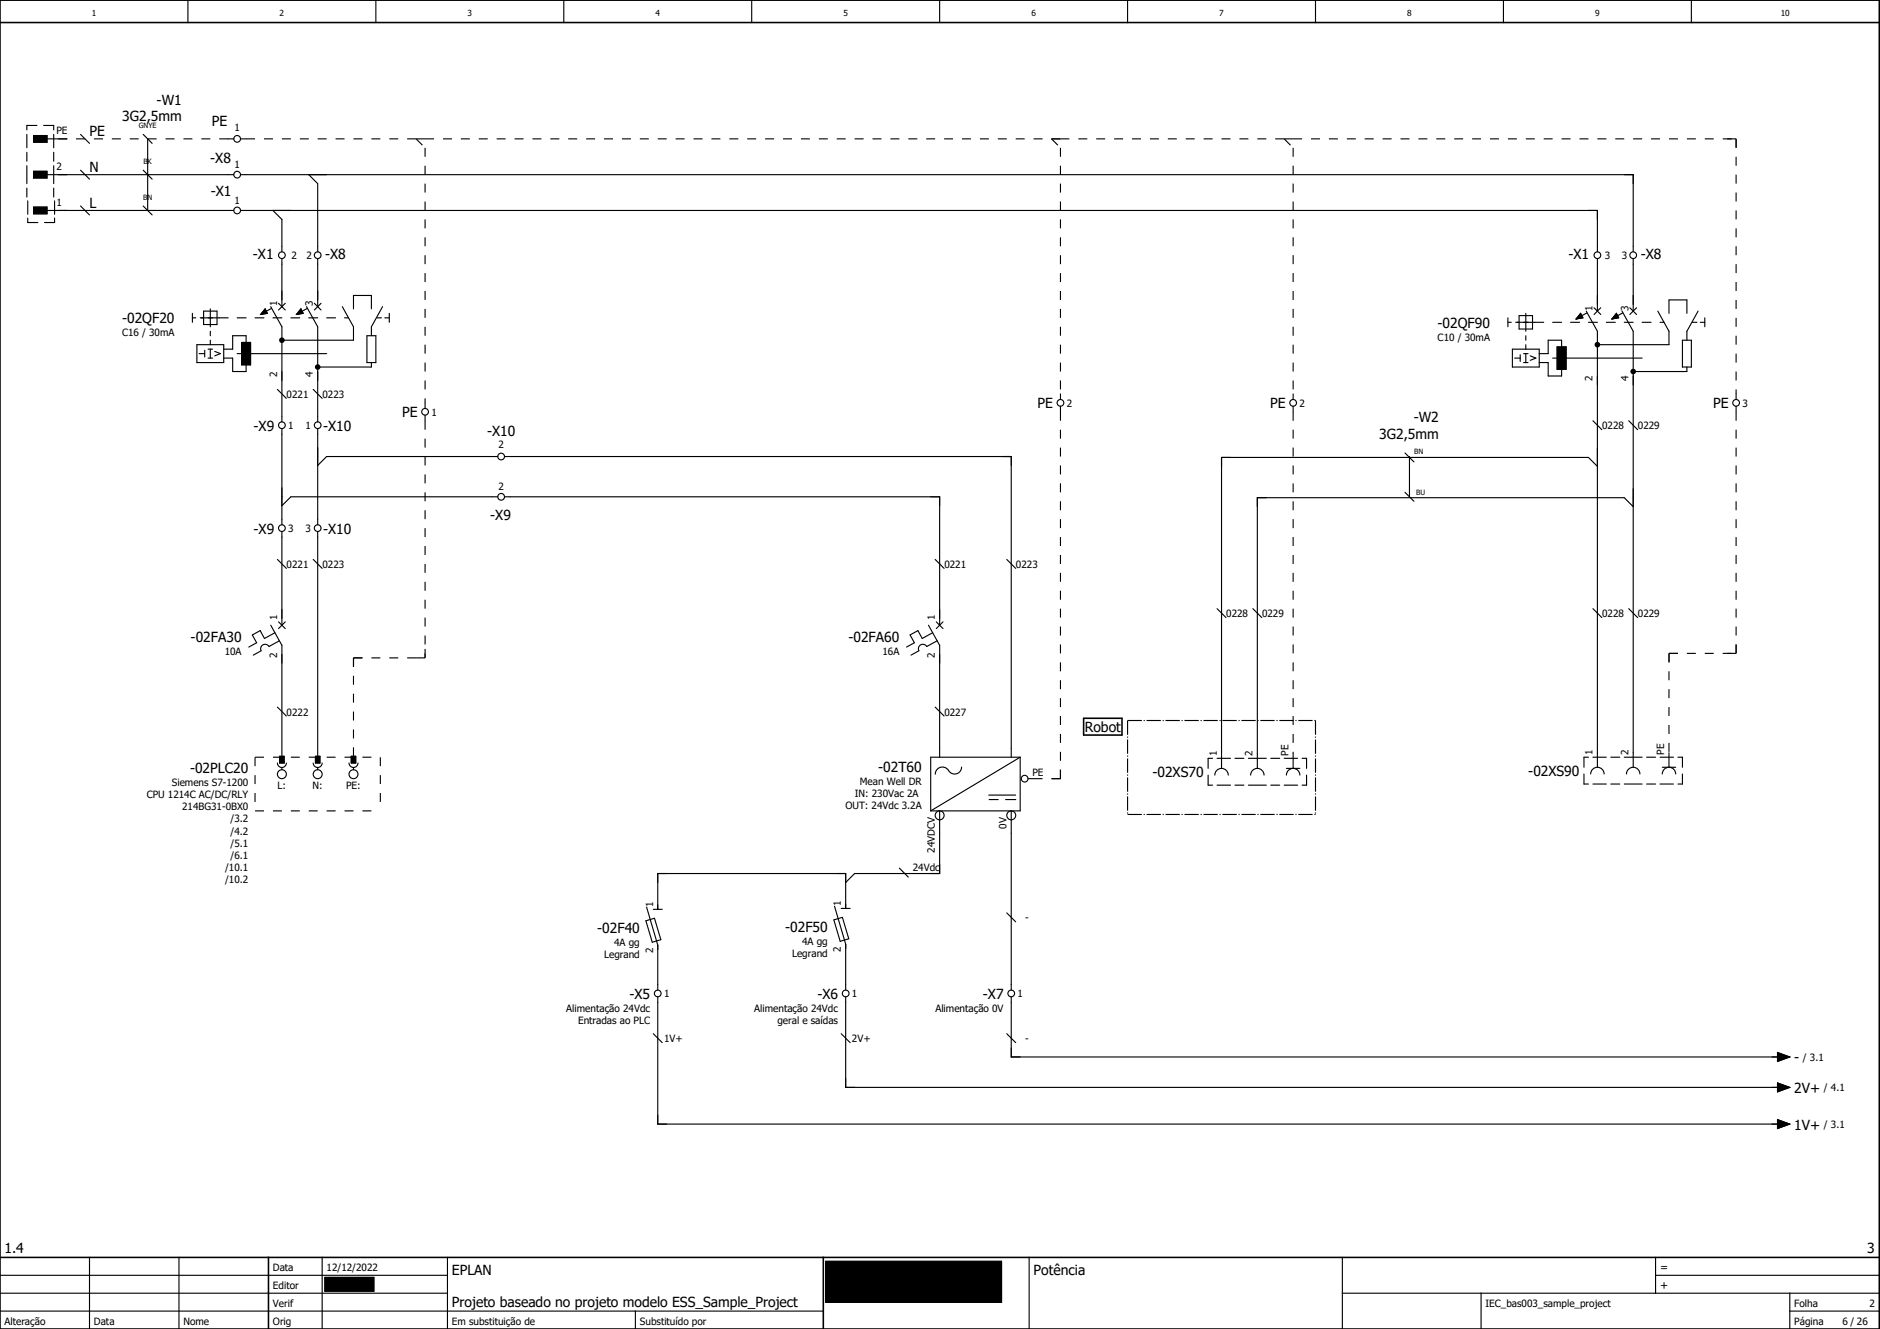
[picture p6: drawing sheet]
<svg xmlns="http://www.w3.org/2000/svg" width="420mm" height="297mm" viewBox="0 0 420 297" stroke-linecap="round" stroke-linejoin="round" font-family="sans-serif">
<g fill="none" stroke="#000" stroke-width=".25">
<path d="M42 0v5M84 0v5M126 0v5M168 0v5M210 0v5M252 0v5M294 0v5M336 0v5M378 0v5M6 30v3M6 34v2M6 37v4"/>
<path d="M7.5 30.3h3v1.5h-3zM7.5 38.3h3v1.5h-3zM8.2 28h-2.2v1M9.8 28h2.2v1M10.5 39h41.7M10.5 31h4.5M12 30v3M12 34v2M12 37v4M18 38l2 2M18 30l2 2M32 38l2 2"/>
<path d="M32 30l2 2M33 31v16M51 31h1.2M53.7 39h311.3v17.3M53.7 31h1.3M69 39l2 2v15.3M6 42v2M6.2 44.9v3M6.2 48.7v1h2.3M7.5 46.3h3v1.5h-3zM10.5 47h41.7M12 42v2"/>
<path d="M12.2 44.9v3M12.2 48.7v1h-2.3M18 46l2 2M32 46l2 2M53.7 47h303.3v9.3M61 47l2 2v7.3M63 57.8v10.7M71 57.8v10.7M357 57.8v11.7M365 57.8v11.7M43 71h.8M43 70v2"/>
<path d="M44 77h6v4h-6zM44.5 79h1.2M44.7 71h6.3M45.5 69.5h3v3h-3zM45.7 78.3v1.5M46.5 78h1M47 69v4M47 74v1M47 76v1M47 78v2M48 78.5l1.2 .5-1.2 .5M53 71h2"/>
<path d="M53 79h20M54 76.5h2v5h-2zM55 76.5v-1.5h-3v3h-2M57 71h2M58.2 70.3h.1M59.3 69l.4 1-1.5 .3zM60.5 68.5l2.5 4.5v21.3M60.6 68.9l-1.1 .7M61 71h2M62.3 67.8l1.5 1.5M63.8 67.8l-1.5 1.5M65 71h2"/>
<path d="M66.2 70.3h.1M67.3 69l.4 1-1.5 .3zM68.5 68.5l2.5 4.5v21.3M68.6 68.9l-1.1 .7M69 71h2M70.3 67.8l1.5 1.5M71.8 67.8l-1.5 1.5M73 71h2M76.5 68.5l2.5 4.5v3h-16M77 71h.9M79 69v-3h4v3M82 75h2v6h-2z"/>
<path d="M84.3 71h1M85.5 68.5l-2.5 4.5v2M86 71h1M87 70v2M337 72h.8M337 71v2M338 78h6v4h-6zM338.7 72h6.3M339.5 70.5h3v3h-3zM339.8 79.3v1.5M340.5 79h1M341 70v4"/>
<path d="M341 75v1M341 77v1M341 79v2M342 79.5l1.2 .5-1.2 .5M347 72h2M348 77.5h2v5h-2zM349 77.5v-1.5h-3v3h-2M351 72h2M352.3 71.3h.1M353.3 70l.5 1-1.5 .3zM354.5 69.5l2.5 4.5v97.5M354.6 69.9l-1.1 .7"/>
<path d="M355 72h2M356.2 68.8l1.5 1.5M357.7 68.8l-1.5 1.5M359 72h2M360.2 71.3h.1M361.3 70l.4 1-1.5 .3zM362.5 69.5l2.5 4.5v97.5M362.6 69.9l-1.1 .7M363 72h2M364.3 68.8l1.4 1.5M365.7 68.8l-1.4 1.5M367 72h2"/>
<path d="M370.5 69.5l2.5 4.5v3h-16M371 72h.9M373 70v-3h4v3M376 76h2v6h-2zM378.2 72h1.1M379.5 69.5l-2.5 4.5v2M380 72h1M381 71v2M46.5 80h1M50 80h2v3h3v-1.5M62 87l2 2M63 95.8v21.5"/>
<path d="M70 87l2 2M71 95.8v21.5M83 81v1h-12M95 90v1.3M95 92.8v1.2M237 88v1.3M237 90.8v1.2M289 88v1.3M289 90.8v1.2M338.5 80h1.3M340.5 81h1M344 81h2v3h3v-1.5"/>
<path d="M347 80h20M356 94l2 2M364 94l2 2M377 82v1h-12M388 88v1.3M388 90.8v1.2M63 118.8v20.9M71 118.8v50.2M111.2 111h-46.2l-2 2M111.2 102h-38.2l-2 2M112.7 111h97.3v28.7M112.7 102h113.3v67.2"/>
<path d="M314 101.2l2 2M314 110l2 2M315 102v9M357 104.2l-2-2h-82v69.5M365 113.2l-2-2h-82v60.5M60.5 139.7l2.5 4.5v24.8M62 125l2 2M62.3 139l1.5 1.5M63.8 139l-1.5 1.5M70 125l2 2M207.5 139.7l2.5 4.5v25M209 125l2 2"/>
<path d="M209.3 139l1.5 1.5M210.8 139l-1.5 1.5M225 125l2 2M272 136l2 2M280 136l2 2M356 136l2 2M364 136l2 2M58.4 145.5l-1.8 .9M61.4 141.4l-2.3 1.3-1-1.8-1.7 1 1 1.8-1.8 .9M62 158l2 2M62.4 143.2l-2.3 1.3a1 1 0 0 0-1.3-.4 1 1 0 0 0-.4 1.3M205.4 145.5l-1.8 .9"/>
<path d="M208.4 141.4l-2.3 1.3-1-1.8-1.7 1 1 1.8-1.8 .9M209 158l2 2M209.4 143.2l-2.3 1.3a1 1 0 0 0-1.3-.4 1 1 0 0 0-.4 1.3M62 170.5a1 1 0 0 0 1 1 1 1 0 0 0 1-1M62.5 169h1v1.5h-1zM63 171.5v.5M70 170.5a1 1 0 0 0 1 1 1 1 0 0 0 1-1M70.5 169h1v1.5h-1zM71 171.5v.5M78 170.5a1 1 0 0 0 1 1 1 1 0 0 0 1-1M78.5 169h1v1.5h-1zM79 171.5v.5"/>
<path d="M214.9 171.5a1.62 1.62 0 0 1-1.4 1.5 1.62 1.62 0 0 1-1.8-1.1 1.6 1.6 0 0 0-1.7-.3 1.6 1.6 0 0 0-1 1.4M221 178.7h2.2M221 177.7h6M224.8 178.7h2.2M228 169.2l-20 12M228 169.2v12h-20M228 169.2h-20v12M229.8 174h1.2M270 173.2v2.3h1M271 169.5h-1v2.2M271.5 173.2a1.5 1.5 0 0 1 1.5-1.5 1.5 1.5 0 0 1 1.5 1.5M272 175.5h3"/>
<path d="M272 169.5h3M276 175.5h2M276 169.5h2M279 175.5h4M279 169.5h4M279.5 173.2a1.5 1.5 0 0 1 1.5-1.5 1.5 1.5 0 0 1 1.5 1.5M284 175.5h2M284 169.5h2M287 175.5h3M287 169.5h3M287.5 173.2a1.5 1.5 0 0 1 1.5-1.5 1.5 1.5 0 0 1 1.5 1.5M287.5 171.7h3"/>
<path d="M289 168.5v3.2M291 169.5h1v2.2M292 173.2v2.3h-1M354 173v2.2h1M355 169.2h-1v2.3M355.5 173a1.5 1.5 0 0 1 1.5-1.5 1.5 1.5 0 0 1 1.5 1.5M356 169.2h3M356 175.2h3M360 169.2h2M360 175.2h2M363 169.2h4M363 175.2h4"/>
<path d="M363.5 173a1.5 1.5 0 0 1 1.5-1.5 1.5 1.5 0 0 1 1.5 1.5M368 169.2h2M368 175.2h2M371 169.2h3M371 175.2h3M371.5 173a1.5 1.5 0 0 1 1.5-1.5 1.5 1.5 0 0 1 1.5 1.5M371.5 171.5h3M373 168.2v3.3M375 169.2h1v2.3M376 173v2.2h-1M201 194l2 2M210 181.2v14h-19l-2 2"/>
<path d="M226 181.2v40.1M144.4 205.8l1.9-.6 1.4 4.8-1.9 .6zM144.5 202.7l2.5 8.5v10.1M146 203.2h2M186.4 205.6l1.9-.6 1.4 4.8-1.9 .6zM186.5 202.5l2.5 8.5v10.3M188 203h2M189 203v-7.8h-42v8M225 204l2 2M146 231l2 2M147 222.8v28.4h251M188 231l2 2"/>
<path d="M189 222.8v20.2h209M225 231l2 2M226 222.8v13.4h172M397.2 235.2l2.8 1-2.8 1zM397.2 242l2.8 1-2.8 1zM397.2 250.2l2.8 1-2.8 1zM0 293h184M0 289h100M0 285h100M20 281v16M40 281v16M72 281v16"/>
<path d="M100 281v16M142 293v4M230 281v16M300 289h120M300 281v16M331 289v8M370 285h50M370 281v8M400 293h20M400 289v8"/>
<circle cx="53" cy="39" r=".75"/>
<circle cx="53" cy="31" r=".75"/>
<circle cx="53" cy="47" r=".75"/>
<circle cx="63" cy="57" r=".75"/>
<circle cx="71" cy="57" r=".75"/>
<circle cx="357" cy="57" r=".75"/>
<circle cx="365" cy="57" r=".75"/>
<circle cx="63" cy="95" r=".75"/>
<circle cx="71" cy="95" r=".75"/>
<circle cx="95" cy="92" r=".75"/>
<circle cx="237" cy="90" r=".75"/>
<circle cx="289" cy="90" r=".75"/>
<circle cx="388" cy="90" r=".75"/>
<circle cx="63" cy="118" r=".75"/>
<circle cx="71" cy="118" r=".75"/>
<circle cx="112" cy="102" r=".75"/>
<circle cx="112" cy="111" r=".75"/>
<circle cx="63" cy="173" r="1"/>
<circle cx="71" cy="173" r="1"/>
<circle cx="79" cy="173" r="1"/>
<circle cx="229" cy="174" r=".75"/>
<circle cx="210" cy="182.2" r="1"/>
<circle cx="226" cy="182.2" r="1"/>
<circle cx="147" cy="222" r=".75"/>
<circle cx="189" cy="222" r=".75"/>
<circle cx="226" cy="222" r=".75"/>
</g>
<path d="M0 5h420M0 0h420v297h-420zM242.2 160.5h8.5v3.8h-8.5zM0 281h420M60 281v16M184 281v16" fill="none" stroke="#000" stroke-width=".35"/>
<g fill="none" stroke="#000" stroke-width=".25" stroke-dasharray="2 2" stroke-linecap="butt">
<path d="M13 31h38M55 31h40M93 31h4M93 31l2 2M95 31h142M95 33v57M235 31h4M235 31l2 2M237 31h52M237 33v55M287 31h4M287 31l2 2"/>
<path d="M289 31h99M289 33v55M386 31h2M388 31v57M388 31v2M95 94v53M237 92v82M289 92v76.5M388 92v54M79 147h16M79 147v22M79 147h2"/>
<path d="M79 147v2M93 147h2M95 145v2M373 146h15M373 146v22.2M373 146h2M373 146v2M386 146h2M388 144v2M57 169.2h28M57 169.2v12M85 169.2v12"/>
<path d="M231 174h6M235 174h2M237 172v2M57 181.2h28"/>
</g>
<g fill="#000" stroke="#000" stroke-width=".22">
<path d="M7.5 38.3h3v1.5h-3zM7.5 30.3h3v1.5h-3zM7.5 46.3h3v1.5h-3zM59.3 69l.4 1-1.5 .3zM67.3 69l.4 1-1.5 .3zM353.3 70l.5 1-1.5 .3zM361.3 70l.4 1-1.5 .3zM54 76.5h2v5h-2zM348 77.5h2v5h-2zM62.5 169h1v1.5h-1zM70.5 169h1v1.5h-1zM78.5 169h1v1.5h-1z"/>
<path d="M397.2 235.2l2.8 1-2.8 1zM397.2 250.2l2.8 1-2.8 1zM397.2 242l2.8 1-2.8 1zM72.6 285.5h11v3.1h-11zM184.5 281.9h39.3v9.2h-39.3z"/>
</g>
<path d="M72.6 285.5h11v3.1h-11zM184.5 281.9h39.3v9.2h-39.3z" fill="none" stroke="#000" stroke-width=".22"/>
<g fill="#000">
<circle cx="63" cy="76" r=".62"/>
<circle cx="357" cy="77" r=".62"/>
<circle cx="71" cy="82" r=".63"/>
<circle cx="365" cy="83" r=".62"/>
</g>
<path d="M252 161h42M252 161v21M294 161v21M252 182h42" fill="none" stroke="#000" stroke-width=".25" stroke-dasharray="3.2 .4 .3 .4" stroke-linecap="butt"/>
<g font-size="3.1">
<text x="35" y="23.4">-W1</text>
<text x="27.3" y="27.2">3G2,5mm</text>
<text x="47.4" y="28.1">PE</text>
<text x="20" y="30.4">PE</text>
<text x="20" y="38.4">N</text>
<text x="47" y="36.4">-X8</text>
<text x="20" y="46.4">L</text>
<text x="47.1" y="43.7">-X1</text>
<text x="56.5" y="58">-X1</text>
<text x="72.7" y="58">-X8</text>
<text x="350.5" y="58">-X1</text>
<text x="366.7" y="58">-X8</text>
<text x="27.3" y="72.3">-02QF20</text>
<text x="321.3" y="73.3">-02QF90</text>
<text x="89.8" y="93.3">PE</text>
<text x="231.8" y="91.3">PE</text>
<text x="283.8" y="91.3">PE</text>
<text x="316" y="94.3">-W2</text>
<text x="382.8" y="91.3">PE</text>
<text x="56.7" y="96.3">-X9</text>
<text x="72.2" y="96.3">-X10</text>
<text x="108.8" y="97.4">-X10</text>
<text x="308.3" y="98">3G2,5mm</text>
<text x="56.7" y="119.3">-X9</text>
<text x="72.2" y="119.3">-X10</text>
<text x="109.6" y="116.1">-X9</text>
<text x="42.6" y="143.5">-02FA30</text>
<text x="189.6" y="143.5">-02FA60</text>
<text x="242.4" y="163.6">Robot</text>
<text x="42.5" y="172.8">-02PLC20</text>
<text x="196.3" y="172.5">-02T60</text>
<text x="257.6" y="173.7">-02XS70</text>
<text x="341.6" y="173.5">-02XS90</text>
<text x="133.5" y="208.5">-02F40</text>
<text x="175.5" y="208.3">-02F50</text>
<text x="140.7" y="223.3">-X5</text>
<text x="182.7" y="223.3">-X6</text>
<text x="219.7" y="223.3">-X7</text>
<text x="401" y="237.5">-</text>
<text x="401" y="244.3">2V+</text>
<text x="401" y="252.5">1V+</text>
<text x="1" y="280">1.4</text>
<text x="417.3" y="280">3</text>
<text x="101" y="285">EPLAN</text>
<text x="231" y="285">Potência</text>
<text x="101" y="292">Projeto baseado no projeto modelo ESS_Sample_Project</text>
</g>
<g font-size="2.5">
<text x="371" y="284">=</text>
<text x="371" y="288">+</text>
</g>
<g font-size="2.2">
<text x="12.6" y="30">PE</text>
<text x="52.4" y="29.2">1</text>
<text x="12.6" y="38">2</text>
<text x="52.4" y="37.6">1</text>
<text x="12.6" y="46">1</text>
<text x="52.4" y="45.6">1</text>
<text x="65.1" y="57.8">2</text>
<text x="68.5" y="57.8">2</text>
<text x="358.7" y="57.9">3</text>
<text x="362.5" y="57.8">3</text>
<text x="61.9" y="68.4" transform="rotate(-90 61.9 68.4)">1</text>
<text x="69.9" y="68.4" transform="rotate(-90 69.9 68.4)">3</text>
<text x="355.9" y="69.4" transform="rotate(-90 355.9 69.4)">1</text>
<text x="363.9" y="69.4" transform="rotate(-90 363.9 69.4)">3</text>
<text x="27.3" y="75.2">C16 / 30mA</text>
<text x="321.3" y="76.2">C10 / 30mA</text>
<text x="61.9" y="84.3" transform="rotate(-90 61.9 84.3)">2</text>
<text x="64.1" y="88.9">0221</text>
<text x="69.9" y="84.3" transform="rotate(-90 69.9 84.3)">4</text>
<text x="72.1" y="88.9">0223</text>
<text x="355.9" y="85.3" transform="rotate(-90 355.9 85.3)">2</text>
<text x="363.9" y="85.3" transform="rotate(-90 363.9 85.3)">4</text>
<text x="64.4" y="95.9">1</text>
<text x="68.3" y="95.9">1</text>
<text x="96.4" y="92.9">1</text>
<text x="238.4" y="90.9">2</text>
<text x="290.4" y="90.9">2</text>
<text x="358.1" y="95.9">0228</text>
<text x="366.1" y="95.9">0229</text>
<text x="389.4" y="90.9">3</text>
<text x="111.4" y="100.2">2</text>
<text x="111.4" y="109.5">2</text>
<text x="64.4" y="118.9">3</text>
<text x="68.3" y="118.9">3</text>
<text x="64.1" y="126.9">0221</text>
<text x="72.1" y="126.9">0223</text>
<text x="211.1" y="126.9">0221</text>
<text x="227.1" y="126.9">0223</text>
<text x="274.1" y="137.9">0228</text>
<text x="282.1" y="137.9">0229</text>
<text x="358.1" y="137.9">0228</text>
<text x="366.1" y="137.9">0229</text>
<text x="61.9" y="138.6" transform="rotate(-90 61.9 138.6)">1</text>
<text x="208.9" y="138.6" transform="rotate(-90 208.9 138.6)">1</text>
<text x="50.2" y="146.4">10A</text>
<text x="61.9" y="147.1" transform="rotate(-90 61.9 147.1)">2</text>
<text x="197.2" y="146.4">16A</text>
<text x="208.9" y="147.1" transform="rotate(-90 208.9 147.1)">2</text>
<text x="64.1" y="159.9">0222</text>
<text x="211.1" y="159.9">0227</text>
<text x="230.7" y="173.4">PE</text>
<text x="271.9" y="168.9" transform="rotate(-90 271.9 168.9)">1</text>
<text x="279.9" y="168.9" transform="rotate(-90 279.9 168.9)">2</text>
<text x="287.9" y="168.9" transform="rotate(-90 287.9 168.9)">PE</text>
<text x="355.9" y="168.6" transform="rotate(-90 355.9 168.6)">1</text>
<text x="363.9" y="168.6" transform="rotate(-90 363.9 168.6)">2</text>
<text x="371.9" y="168.6" transform="rotate(-90 371.9 168.6)">PE</text>
<text x="32.8" y="178.4">CPU 1214C AC/DC/RLY</text>
<text x="38.4" y="175.7">Siemens S7-1200</text>
<text x="62" y="176.3">L:</text>
<text x="69.9" y="176.3">N:</text>
<text x="77.4" y="176.3">PE:</text>
<text x="191" y="178.1">IN: 230Vac 2A</text>
<text x="192.2" y="175.4">Mean Well DR</text>
<text x="40.7" y="181.1">214BG31-0BX0</text>
<text x="51.5" y="183.8">/3.2</text>
<text x="189" y="180.8">OUT: 24Vdc 3.2A</text>
<text x="224.9" y="185.2" transform="rotate(-90 224.9 185.2)">0V</text>
<text x="51.5" y="186.5">/4.2</text>
<text x="51.5" y="189.2">/5.1</text>
<text x="51.5" y="191.9">/6.1</text>
<text x="208.9" y="190.6" transform="rotate(-90 208.9 190.6)">24VDCV</text>
<text x="50.3" y="194.6">/10.1</text>
<text x="50.3" y="197.3">/10.2</text>
<text x="204" y="194.6">24Vdc</text>
<text x="145.9" y="202.6" transform="rotate(-90 145.9 202.6)">1</text>
<text x="187.9" y="202.4" transform="rotate(-90 187.9 202.4)">1</text>
<text x="229.1" y="205.9">-</text>
<text x="135" y="214.1">Legrand</text>
<text x="137.3" y="211.4">4A gg</text>
<text x="145.9" y="213.1" transform="rotate(-90 145.9 213.1)">2</text>
<text x="177" y="213.9">Legrand</text>
<text x="179.3" y="211.2">4A gg</text>
<text x="187.9" y="212.9" transform="rotate(-90 187.9 212.9)">2</text>
<text x="126.6" y="226.2">Alimentação 24Vdc</text>
<text x="148.4" y="222.9">1</text>
<text x="168.6" y="226.2">Alimentação 24Vdc</text>
<text x="190.4" y="222.9">1</text>
<text x="209" y="226.2">Alimentação 0V</text>
<text x="227.4" y="222.9">1</text>
<text x="129.2" y="228.9">Entradas ao PLC</text>
<text x="148.4" y="232.9">1V+</text>
<text x="173.7" y="228.9">geral e saídas</text>
<text x="190.4" y="232.9">2V+</text>
<text x="229.1" y="232.9">-</text>
<text x="402.9" y="237.1">/ 3.1</text>
<text x="407.6" y="243.9">/ 4.1</text>
<text x="407.6" y="252.1">/ 3.1</text>
<text x="61" y="284">Data</text>
<text x="73" y="284">12/12/2022</text>
<text x="61" y="288">Editor</text>
<text x="61" y="292">Verif</text>
<text x="332" y="292">IEC_bas003_sample_project</text>
<text x="401" y="292">Folha</text>
<text x="417.8" y="292">2</text>
<text x="1" y="296">Alteração</text>
<text x="21" y="296">Data</text>
<text x="41" y="296">Nome</text>
<text x="61" y="296">Orig</text>
<text x="101" y="296">Em substituição de</text>
<text x="143" y="296">Substituído por</text>
<text x="401" y="296">Página</text>
<text x="411.8" y="296">6 / 26</text>
</g>
<g font-size="1.9">
<text x="20.5" y="3.7">1</text>
<text x="62.5" y="3.7">2</text>
<text x="104.5" y="3.7">3</text>
<text x="146.5" y="3.7">4</text>
<text x="188.5" y="3.7">5</text>
<text x="230.5" y="3.7">6</text>
<text x="272.5" y="3.7">7</text>
<text x="314.5" y="3.7">8</text>
<text x="356.5" y="3.7">9</text>
<text x="398" y="3.7">10</text>
</g>
<g font-size="1.6">
<text x="31" y="28.7">GNYE</text>
<text x="32" y="36.7">BK</text>
<text x="32" y="44.7">BN</text>
<text x="316.1" y="101.4">BN</text>
<text x="316.5" y="110.5">BU</text>
</g>
</svg>
